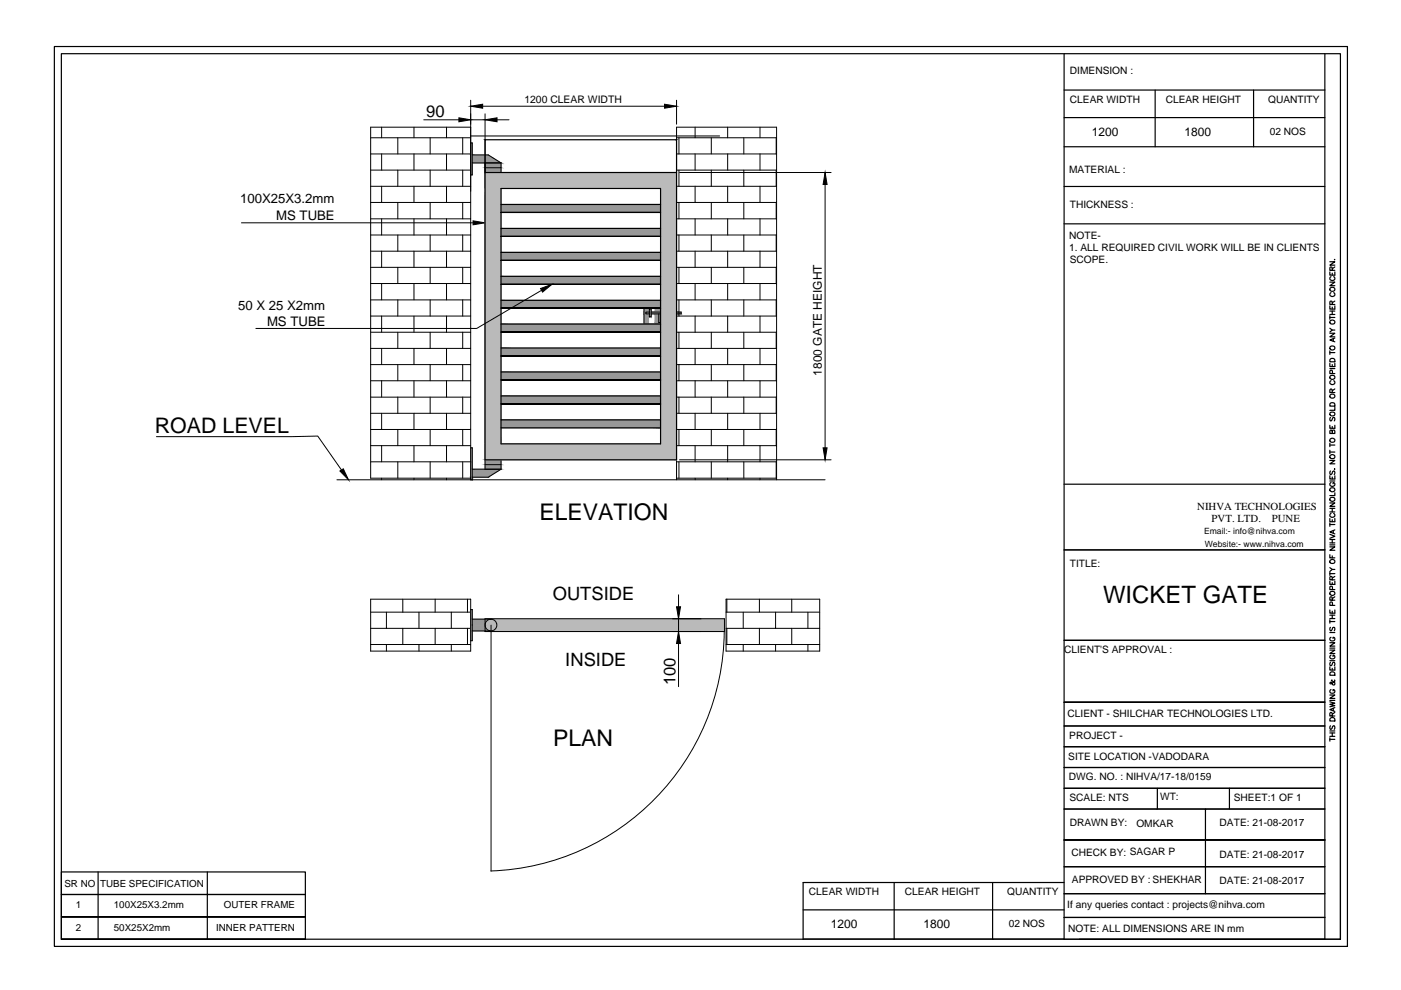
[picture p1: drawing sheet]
<svg xmlns="http://www.w3.org/2000/svg" width="297mm" height="210mm" viewBox="0 0 297 210" stroke-linecap="round" stroke-linejoin="round" font-family="sans-serif">
<!-- layer: 0 -->
<g fill="none" stroke="#000" stroke-width=".21">
<path d="M78.6 29.2h21.2M78.6 32.6h21.2M78.6 36.1h21.2M78.6 39.5h21.2M80.9 27v2.2M80.9 32.6v3.5M80.9 39.5v3.4M84.3 29.2v3.4M84.3 36.1v3.4M87.8 27v2.2M87.8 32.6v3.5M87.8 39.5v3.4"/>
<path d="M89.8 25.4h7.5M91.2 29.2v3.4M91.2 36.1v3.4M94.7 27v2.2M94.7 32.6v3.5M94.7 39.5v3.4M98.1 29.2v3.4M98.1 36.1v3.4M99.8 27h-21.2v74.4h21.2M99.8 21.3v80.4M99.8 30.3h.3v6.8h-.3M99.8 28.8h52.8"/>
<path d="M99.8 25.4h3M100.1 34.5h6.1M100.1 32.9h3.4l2.7 1.6M102.3 22.5h38.6M102.8 24.1v75.4M102.8 35.6h3.4M105.4 25.4h2.5M106.2 34.5v2.1M108.9 39.3h-3.3v55.5M136.7 36.6h.3M141.6 39.3v55.5M142.9 39.3v55.5"/>
<path d="M143.4 29.2h21.2M143.4 32.6h21.2M143.4 36.1h21.2M143.4 39.5h21.2M143.4 21.3v5M143.9 29.2v3.4M143.9 36.1v3.4M144.1 36.6h32.1M147.4 27v2.2M147.4 32.6v3.5M147.4 39.5v3.4M150.8 29.2v3.4"/>
<path d="M150.8 36.1v3.4M154.3 27v2.2M154.3 32.6v3.5M154.3 39.5v3.4M157.7 29.2v3.4M157.7 36.1v3.4M161.1 27v2.2M161.1 32.6v3.5M161.1 39.5v3.4M164.6 29.2v3.4M164.6 36.1v3.4M174.9 39.1v55.9"/>
<path d="M51.2 47.2h49.1M78.6 42.9h21.2M78.6 46.4h21.2M78.6 49.8h21.2M78.6 53.3h21.2M78.6 56.7h21.2M80.9 46.4v3.4M80.9 53.3v3.4M84.3 42.9v3.5M84.3 49.8v3.5M84.3 56.7v3.4M87.8 46.4v3.4"/>
<path d="M87.8 53.3v3.4M91.2 42.9v3.5M91.2 49.8v3.5M91.2 56.7v3.4M94.7 46.4v3.4M94.7 53.3v3.4M98.1 42.9v3.5M98.1 49.8v3.5M98.1 56.7v3.4M143.4 42.9h21.2M143.4 46.4h21.2M143.4 49.8h21.2"/>
<path d="M143.4 53.3h21.2M143.4 56.7h21.2M143.9 42.9v3.5M143.9 49.8v3.5M143.9 56.7v3.4M147.4 46.4v3.4M147.4 53.3v3.4M150.8 42.9v3.5M150.8 49.8v3.5M150.8 56.7v3.4M154.3 46.4v3.4M154.3 53.3v3.4"/>
<path d="M157.7 42.9v3.5M157.7 49.8v3.5M157.7 56.7v3.4M161.1 46.4v3.4M161.1 53.3v3.4M164.6 42.9v3.5M164.6 49.8v3.5M164.6 56.7v3.4M78.6 60.1h21.2M78.6 63.6h21.2M78.6 67h21.2M78.6 70.4h21.2"/>
<path d="M78.6 73.9h21.2M78.6 77.3h21.2M80.9 60.1v3.5M80.9 67v3.4M80.9 73.9v3.4M84.3 63.6v3.4M84.3 70.4v3.5M84.3 77.3v3.4M87.8 60.1v3.5M87.8 67v3.4M87.8 73.9v3.4M91.2 63.6v3.4"/>
<path d="M91.2 70.4v3.5M91.2 77.3v3.4M94.7 60.1v3.5M94.7 67v3.4M94.7 73.9v3.4M98.1 63.6v3.4M98.1 70.4v3.5M98.1 77.3v3.4M114.8 61.6l-13.7 8h-46.9M137.7 66.2h-.8v.3h.8M137.7 65.5h.4v1.7h-.4zM138.1 66.5h4.2"/>
<path d="M138.1 66.2h4.2M139.7 66.5v1.9h.9v-1.9M140.1 67.1h.2v1.1h-.2zM142.3 65.5h.4v1.7h-.4zM142.7 66.2h1.7v.3h-1.7M143.4 66.2v-.9h-6.9v3.4h6.9v-2.2M143.4 60.1h21.2M143.4 63.6h21.2M143.4 67h21.2M143.4 70.4h21.2M143.4 73.9h21.2M143.4 77.3h21.2"/>
<path d="M143.9 63.6v3.4M143.9 70.4v3.5M143.9 77.3v3.4M147.4 60.1v3.5M147.4 67v3.4M147.4 73.9v3.4M150.8 63.6v3.4M150.8 70.4v3.5M150.8 77.3v3.4M154.3 60.1v3.5M154.3 67v3.4M154.3 73.9v3.4"/>
<path d="M157.7 63.6v3.4M157.7 70.4v3.5M157.7 77.3v3.4M161.1 60.1v3.5M161.1 67v3.4M161.1 73.9v3.4M164.6 63.6v3.4M164.6 70.4v3.5M164.6 77.3v3.4M33.2 92.6h28.6l5.6-.1 5 7.2M78.6 80.7h21.2M78.6 84.2h21.2"/>
<path d="M78.6 87.6h21.2M78.6 91.1h21.2M78.6 94.5h21.2M78.6 97.9h21.2M80.9 80.7v3.5M80.9 87.6v3.5M80.9 94.5v3.4M84.3 84.2v3.4M84.3 91.1v3.4M84.3 97.9v3.5M87.8 80.7v3.5M87.8 87.6v3.5"/>
<path d="M87.8 94.5v3.4M91.2 84.2v3.4M91.2 91.1v3.4M91.2 97.9v3.5M94.7 80.7v3.5M94.7 87.6v3.5M94.7 94.5v3.4M98.1 84.2v3.4M98.1 91.1v3.4M98.1 97.9v3.5M99.8 95h.3v6.7M100.1 99.5h6.1"/>
<path d="M102.8 98.5h3.4M106.2 97.5v2M106.2 99.5l-2.7 1.7h-3.4M143.4 80.7h21.2M143.4 84.2h21.2M143.4 87.6h21.2M143.4 91.1h21.2M143.4 94.5h21.2M143.4 97.9h21.2M143.9 84.2v3.4M143.9 91.1v3.4M143.9 97.9v3.5"/>
<path d="M144.1 97.5h32.1M147.4 80.7v3.5M147.4 87.6v3.5M147.4 94.5v3.4M150.8 84.2v3.4M150.8 91.1v3.4M150.8 97.9v3.5M154.3 80.7v3.5M154.3 87.6v3.5M154.3 94.5v3.4M157.7 84.2v3.4M157.7 91.1v3.4"/>
<path d="M157.7 97.9v3.5M161.1 80.7v3.5M161.1 87.6v3.5M161.1 94.5v3.4M164.6 84.2v3.4M164.6 91.1v3.4M164.6 97.9v3.5M71.4 101.7h103.5M80.9 101.4v.3M87.8 101.4v.3M94.7 101.4v.3M143.4 101.4h21.2"/>
<path d="M143.4 101.7v-74.7h21.2v74.7M147.4 101.4v.3M154.3 101.4v.3M161.1 101.4v.3M78.6 127h21.2v11h-21.2zM78.6 129.8h21.2M78.6 133.2h21.2M78.6 136.7h21.2M81.9 129.8v3.4M81.9 136.7v1.3M85.4 127v2.8M85.4 133.2v3.5"/>
<path d="M88.8 129.8v3.4M88.8 136.7v1.3M92.3 127v2.8M92.3 133.2v3.5M95.7 129.8v3.4M95.7 136.7v1.3M99.1 127v2.8M99.1 133.2v3.5M99.8 129.2h.3v6.6h-.3M100.1 131.3h4M100.1 133.8h4M102.8 131.2h50.8v2.7h-50.8z"/>
<path d="M104.1 132.5v52.2M143.9 126.1v2.6M143.9 131.2v2.7M143.9 136.4v9.2M153.6 133.9a51.3 51.3 0 0 1-49.5 50.8M153.9 129.8h19.9M153.9 133.2h19.9M153.9 136.7h19.9M153.9 127h19.9v11h-19.9zM154.1 127v2.8M154.1 133.2v3.5M157.6 129.8v3.4"/>
<path d="M157.6 136.7v1.3M161 127v2.8M161 133.2v3.5M164.4 129.8v3.4M164.4 136.7v1.3M167.9 127v2.8M167.9 133.2v3.5M171.3 129.8v3.4M171.3 136.7v1.3"/>
<circle cx="104.1" cy="132.5" r="1.25"/>
</g>
<g fill="#989898" stroke="#989898" stroke-width=".21">
<path d="M102.8 97.5v1h3.4zM102.8 97.5h3.4v1z"/>
<path d="M102.8 98.5v1h3.4zM102.8 98.5h3.4v1z"/>
<path d="M99.8 95v4.5h.3zM99.8 95h.3v4.5z"/>
<path d="M100.1 99.5v1.7h3.4zM100.1 99.5h6.1l-2.7 1.7z"/>
<path d="M99.8 99.5v1.7h.3zM99.8 99.5h.3v1.7z"/>
<path d="M99.8 101.2v.2h.3zM99.8 101.2h.3v.2z"/>
<path d="M99.8 101.4v.3h.3zM99.8 101.4h.3v.3z"/>
<path d="M142.3 65.5v.7h.4zM142.3 65.5h.4v.7z"/>
<path d="M137.7 65.5v.7h.4zM137.7 65.5h.4v.7z"/>
<path d="M136.5 65.3v.9h1zM136.5 65.3h1v.9z"/>
<path d="M143.8 66.2v.3h.6zM143.8 66.2h.6v.3z"/>
<path d="M143.4 66.2v.3h.4zM143.4 66.2h.4v.3z"/>
<path d="M142.7 66.2v.3h.7zM142.7 66.2h.7v.3z"/>
<path d="M142.3 66.2v.3h.4zM142.3 66.2h.4v.3z"/>
<path d="M140.7 66.2v.3h1.6zM140.7 66.2h1.6v.3z"/>
<path d="M138.9 66.2v.3h1.8zM138.9 66.2h1.8v.3z"/>
<path d="M138.1 66.2v.3h.8zM138.1 66.2h.8v.3z"/>
<path d="M137.7 66.2v.3h.4zM137.7 66.2h.4v.3z"/>
<path d="M136.9 66.2v.3h.6zM136.9 66.2h.6v.3z"/>
<path d="M136.5 66.2v.3h.4zM136.5 66.2h.4v.3z"/>
<path d="M139.7 66.5v.6h.9zM139.7 66.5h.9v.6z"/>
<path d="M142.3 66.5v.7h.4zM142.3 66.5h.4v.7z"/>
<path d="M137.7 66.5v.7h.4zM137.7 66.5h.4v.7z"/>
<path d="M140.3 67.1v1.1h.3zM140.3 67.1h.3v1.1z"/>
<path d="M139.7 67.1v1.1h.4zM139.7 67.1h.4v1.1z"/>
<path d="M139.7 68.2v.2h.9zM139.7 68.2h.9v.2z"/>
<path d="M136.5 66.5v2.2h1zM136.5 66.5h1v2.2z"/>
<path d="M138.9 65.3v.9h1.8zM138.9 65.3h1.8v.9z"/>
<path d="M140.6 66.5l.1 1.9zM140.6 66.5l.1 1.9z"/>
<path d="M138.9 66.5v1.9h.8zM138.9 66.5h.8v1.9z"/>
<path d="M138.9 68.4v.3h1.8zM138.9 68.4h1.8v.3z"/>
<path d="M99.8 30.3v2.6h.3zM99.8 30.3h.3v2.6z"/>
<path d="M100.1 32.9v1.6h6.1zM100.1 32.9h3.4l2.7 1.6z"/>
<path d="M99.8 32.9v1.6h.3zM99.8 32.9h.3v1.6z"/>
<path d="M102.8 34.5v1.1h3.4zM102.8 34.5h3.4v1.1z"/>
<path d="M102.8 35.6v1h3.4zM102.8 35.6h3.4v1z"/>
<path d="M99.8 34.5v2.6h.3zM99.8 34.5h.3v2.6z"/>
<path d="M99.8 129.2v2.1h.3zM99.8 129.2h.3v2.1z"/>
<path d="M100.1 131.3v1.2h2.7zM100.1 131.3h2.7v1.2z"/>
<path d="M99.8 131.3v1.2h.3zM99.8 131.3h.3v1.2z"/>
<path d="M100.1 132.5v1.3h2.7zM100.1 132.5h2.7v1.3z"/>
<path d="M99.8 132.5v1.3h.3zM99.8 132.5h.3v1.3z"/>
<path d="M99.8 133.8v2h.3zM99.8 133.8h.3v2z"/>
<path d="M106.2 43.3v1.7h33.9zM106.2 43.3h33.9v1.7z"/>
<path d="M106.2 89v1.7h33.9zM106.2 89h33.9v1.7z"/>
<path d="M106.2 83.9v1.7h33.9zM106.2 83.9h33.9v1.7z"/>
<path d="M106.2 78.9v1.7h33.9zM106.2 78.9h33.9v1.7z"/>
<path d="M106.2 73.8v1.7h33.9zM106.2 73.8h33.9v1.7z"/>
<path d="M106.2 68.7v1.7h33.9zM106.2 68.7h33.9v1.7z"/>
<path d="M106.2 63.7v1.6h33.9zM106.2 63.7h33.9v1.6z"/>
<path d="M106.2 58.6v1.7h33.9zM106.2 58.6h33.9v1.7z"/>
<path d="M106.2 53.5v1.7h33.9zM106.2 53.5h33.9v1.7z"/>
<path d="M106.2 48.4v1.7h33.9zM106.2 48.4h33.9v1.7z"/>
</g>
<path d="M97.3 25l2.5 .4-2.5 .4zM99.8 22.5l2.5-.4v.8zM102.8 25.4l2.6-.4v.8zM140.9 22.1l2.5 .4-2.5 .4zM174.9 36.6l.5 2.5h-.9zM100.3 46.8l2.5 .4-2.5 .5zM114.6 61.2l2.4-.9-2 1.6zM72.1 99.9l.7-.5 1.1 2.3zM174.5 95h.9l-.5 2.5zM143.4 128.7h.9l-.4 2.5zM143.9 133.9l.4 2.5h-.9z" fill="#000" stroke="#000" stroke-width=".21"/>
<g fill="#bababa" stroke="#bababa" stroke-width=".21">
<path d="M102.8 131.2v2.7h50.8zM102.8 131.2h50.8v2.7z"/>
<path d="M141.6 39.3v55.5h1.3zM141.6 39.3h1.3v55.5z"/>
<path d="M102.8 36.6v3.4h40.6zM102.8 36.6h40.6v3.4z"/>
<path d="M140.1 40v54.1h3.3zM140.1 40h3.3v54.1z"/>
<path d="M102.8 40v54.1h3.4zM102.8 40h3.4v54.1z"/>
<path d="M102.8 94.1v3.4h40.6zM102.8 94.1h40.6v3.4z"/>
</g>
<g fill="none" stroke="#000" stroke-width=".25">
<path d="M11.5 9.9h274.2v190.8h-274.2zM13 11.4h271.2v187.7h-271.2zM225.6 11.4v187.7h58.6M225.6 19.1h55.3M244.9 19.1v12M265.8 19.1v12M280.9 11.4v187.7M102.8 36.6h40.6M102.8 29.6v67.9h40.6v-67.9M102.9 29.6h40.5M106.2 40h33.9v54.1h-33.9zM225.6 39.5h55.3"/>
<path d="M225.6 24.9h55.3M225.6 31.1h55.3M106.2 58.6h33.9M106.2 53.5h33.9M106.2 48.4h33.9M106.2 43.3h33.9M140.1 55.2h-33.9h33.9M140.1 50.1h-33.9h33.9M140.1 45h-33.9h33.9M225.6 47.5h55.3M282 59.8h1l-1 .8h1M282 57.7v.6h1v-.6"/>
<path d="M282 55.5h1l-1 .7h1M282.2 58.7a.42 .42 0 0 0-.2 .4 .42 .42 0 0 0 .3 .4h.3a.42 .42 0 0 0 .4-.4 .42 .42 0 0 0-.2-.4M282.5 57.3l-.1-.6-.4-.1v.7h1M282.5 57.9v.4M282.9 55h.1M283 56.6l-.5 .4M106.2 78.9h33.9M106.2 73.8h33.9M106.2 68.7h33.9M106.2 63.7h33.9M140.1 75.5h-33.9h33.9M140.1 70.4h-33.9h33.9"/>
<path d="M140.1 65.3h-33.9h33.9M140.1 60.3h-33.9h33.9M282 77v.7h1v-.7M282 70.7h1l-1 .7h1M282 64.9v.6h1v-.6M282 66.9v.8M282 74.4v.7M282 78.1h1M282 74.8h1M282 69.6l.5 .4M282 67.3h1M282 66.7h1"/>
<path d="M282 66h1M282.1 76.1l.7-.1 .2 .2v.5h-1zM282.2 62.1a.42 .42 0 0 0-.2 .4 .42 .42 0 0 0 .3 .4h.3a.42 .42 0 0 0 .4-.4 .42 .42 0 0 0-.2-.4M282.5 64.6l-.1-.7h-.4v.7h1M282.5 65.1v.4M282.5 66v.7M282.5 77.3v.4M282.5 79.2l-.1-.7h-.4v.7h1M282.7 71.8v.5M283 71.7l-1 .4 1 .4M283 70h-.5l-.5 .4M283 63.8l-.5 .4"/>
<path d="M106.2 90.7h33.9M106.2 89h33.9M106.2 83.9h33.9M140.1 85.6h-33.9h33.9M140.1 80.6h-33.9h33.9M282 97.6h1l-1 .7h1M282 90.2v.6h1v-.6M282 94v.7M282 95.5v.7M282 95.8h1M282 94.4h1M282.1 99.9l-.1 .2 .1 .5 .3-.2 .3-.5h.2l.1 .2-.1 .5"/>
<path d="M282.1 88.5l-.1 .3 .1 .4h.2l.4-.7h.2l.1 .3-.1 .4M282.1 85.5h.8l.1 .6h-1zM282.2 80.7a.42 .42 0 0 0-.2 .5 .42 .42 0 0 0 .3 .3h.3a.42 .42 0 0 0 .4-.3 .42 .42 0 0 0-.2-.5M282.5 91.4l.2-.2h.2l.1 .2v.5h-1v-.7l.4 .1 .1 .6M282.5 83.2l-.1-.6-.2-.1-.2 .1v.6h1M282.5 90.4v.4M283 99.4v.1zM283 86.4v.6h-1M283 82.5l-.5 .3M225.6 116.6h55.3M225.6 102.7h55.3M282 117.6v.7h1"/>
<path d="M282 116h1l-1 .7h1M282 113.3l1 .4-1 .4M282 109.9v.7h1v-.7M282 106.6h1l-1 .8h1M282 100.9v.7h1v-.7M282 110.9v.7M282 115.5h1M282 115.1h1M282 114.4h1M282 111.2h1M282 108.5h1M282 107.8h1"/>
<path d="M282 102h1M282.2 108.9a.42 .42 0 0 0-.2 .4 .42 .42 0 0 0 .3 .4h.3a.42 .42 0 0 0 .4-.4 .42 .42 0 0 0-.2-.4M282.2 102.3a.42 .42 0 0 0-.2 .5 .42 .42 0 0 0 .3 .3h.3a.4 .4 0 0 0 .4-.4 .4 .4 0 0 0-.4-.4v.3M282.5 101.1v.5M282.5 107.8v.7M282.5 110.2v.4M282.5 114.4v.7M282.5 117.9v.4M282.7 112.5v.5M283 112.4l-1 .4 1 .4M283 104.5v.6h-1M225.6 135.8h55.3"/>
<path d="M282 137.8h1l-1 .8h1M282 136.3h1l-1 .7h1M282 129.3v.7h1v-.7M282 123.2v.7h1v-.7M282 121.3v.7M282 131.4v.7M282 137.4h1M282 134.1h1M282 131.8h1M282 131.1h1M282 130.4h1M282 121.6h1"/>
<path d="M282 120.4l.5 .3M282.1 133l-.1 .3 .1 .4h.2l.4-.7h.2l.1 .3-.1 .4M282.2 138.9a.42 .42 0 0 0-.3 .4 .42 .42 0 0 0 .4 .4h.3a.4 .4 0 0 0 .4-.4 .4 .4 0 0 0-.4-.4v.3M282.2 135.1a.39 .39 0 0 0-.3 .5 .39 .39 0 0 0 .4 .3h.3a.38 .38 0 0 0 .4-.4 .38 .38 0 0 0-.4-.4v.3M282.5 127.3l-.1-.7h-.4v.7h1M282.5 122.9l-.1-.6h-.4v.6h1M282.5 123.5v.4M282.5 129.6v.4M282.5 130.4v.7M282.5 128.4v-.7h-.5v.7h1M282.5 125v-.6l-.5-.1v.7h1M283 120.7h-.5l-.5 .5"/>
<path d="M283 126.5l-.5 .4M283 122.2l-.5 .4M284.2 136.5v62.6M225.6 148.9h55.3h-55.3M225.6 158.3h55.3M225.6 153.9h55.3M282 148.8l1 .3-1 .3 1 .2-1 .3M282 147.4h1l-1 .7h1M282 141.4v.7h1v-.7M282 156.8h1M282 156.4v.7M282 156.1h1"/>
<path d="M282 155.4h1M282 155h1M282 148.5h1M282 140.1h1M282 152.4a.58 .58 0 0 1 .7-.2 .58 .58 0 0 1 .3 .7h-1zM282 142.7a.58 .58 0 0 1 .7-.2 .58 .58 0 0 1 .3 .7h-1zM282.1 153.9l-.1 .3 .1 .4 .3-.2 .3-.5h.2l.1 .3-.1 .4M282.1 140.4l-.1 .3 .1 .4h.2l.4-.7h.2l.1 .3-.1 .4M282.2 146.2a.39 .39 0 0 0-.3 .5 .39 .39 0 0 0 .4 .3h.3a.38 .38 0 0 0 .4-.4 .38 .38 0 0 0-.4-.4v.3M282.4 144.2l-.1 .1a.63 .63 0 0 1 .6 .9h-.4l-.3-.5-.2 .1 .1 .2 .2-.1 .7-.4-.1-.3M282.5 151.8l-.1-.6-.2-.2-.2 .3v.5h1M282.5 141.7v.4"/>
<path d="M282.5 155.4v.7M282.7 150.2v.5M283 150l-1 .5 1 .3M283 151l-.5 .4M225.6 171.5h55.3M225.6 178.1h55.3M225.6 162.7h55.3M225.6 167.1h55.3M245.4 167.1v4.4M255.6 171.5v18M260.7 167.1v4.4M13 199.1v-14.2h51.7v14.2"/>
<path d="M13 189.7h51.7M20.8 184.9v14.2M44 184.9v14.2M64.7 194.4h-51.7h51.7M64.7 199.1h-51.7h51.7M170.3 192.9h55.3M189.6 187.1v12M210.5 187.1v12M225.6 194.5h55.3M225.6 189.5h55.3M225.6 183.8h55.3M225.6 187.1h-55.3v12h55.3"/>
<circle cx="282.4" cy="80" r=".49"/>
<circle cx="282.4" cy="73.8" r=".49"/>
<circle cx="282.4" cy="68.3" r=".49"/>
<circle cx="282.4" cy="61.3" r=".5"/>
<circle cx="282.4" cy="87.8" r=".49"/>
<circle cx="282.4" cy="93.4" r=".49"/>
<circle cx="282.4" cy="96.8" r=".49"/>
<circle cx="282.4" cy="84" r=".5"/>
<circle cx="282.4" cy="119.1" r=".49"/>
<circle cx="282.4" cy="105.9" r=".49"/>
<circle cx="282.4" cy="103.8" r=".49"/>
<circle cx="282.4" cy="125.8" r=".49"/>
</g>
<path d="M123.1 29.5l.1 .1zM123.2 29.5l.1 .1z" fill="#000"/>
<text font-size="5.1" x="233.9" y="127.9">WICKET GATE</text>
<g font-size="4.9">
<text x="114.4" y="110.3">ELEVATION</text>
<text x="117.3" y="158.2">PLAN</text>
</g>
<text font-size="4.5" x="32.8" y="91.9">ROAD LEVEL</text>
<g font-size="3.9">
<text x="117.2" y="127.3">OUTSIDE</text>
<text x="119.9" y="141.2">INSIDE</text>
</g>
<g font-size="3.5">
<text x="90.4" y="24.7">90</text>
<text x="143.2" y="145.3" transform="rotate(-90 143.2 145.3)">100</text>
</g>
<g font-size="2.8">
<text x="50.9" y="43.1">100X25X3.2mm</text>
<text x="58.6" y="46.6">MS TUBE</text>
<text x="50.5" y="65.7">50 X 25 X2mm</text>
<text x="56.6" y="69.1">MS TUBE</text>
</g>
<g font-size="2.5">
<text x="231.5" y="28.8">1200</text>
<text x="251.2" y="28.8">1800</text>
<text x="174.3" y="79.6" transform="rotate(-90 174.3 79.6)">1800 GATE HEIGHT</text>
<text x="176.2" y="196.8">1200</text>
<text x="195.8" y="196.8">1800</text>
</g>
<g font-size="2.3">
<text x="253.8" y="108.2">NIHVA TECHNOLOGIES</text>
<text x="256.9" y="110.6">PVT. LTD.</text>
<text x="269.7" y="110.6">PUNE</text>
</g>
<g font-size="2.2">
<text x="226.8" y="15.7">DIMENSION :</text>
<text x="111.2" y="21.8">1200 CLEAR WIDTH</text>
<text x="226.8" y="21.8">CLEAR WIDTH</text>
<text x="247.2" y="21.8">CLEAR HEIGHT</text>
<text x="268.9" y="21.8">QUANTITY</text>
<text x="269.2" y="28.5">02 NOS</text>
<text x="226.7" y="36.6">MATERIAL :</text>
<text x="226.8" y="44">THICKNESS :</text>
<text x="226.7" y="53.2">1. ALL REQUIRED CIVIL WORK WILL BE IN CLIENTS</text>
<text x="226.7" y="50.6">NOTE-</text>
<text x="226.8" y="55.8">SCOPE.</text>
<text x="226.8" y="120.2">TITLE:</text>
<text x="225.6" y="138.4">CLIENT'S APPROVAL :</text>
<text x="226.3" y="152.1">CLIENT - SHILCHAR TECHNOLOGIES LTD.</text>
<text x="226.5" y="161.1">SITE LOCATION -VADODARA</text>
<text x="226.7" y="156.8">PROJECT -</text>
<text x="226.6" y="165.4">DWG. NO. : NIHVA/17-18/0159</text>
<text x="226.8" y="169.8">SCALE: NTS</text>
<text x="246" y="169.6">WT:</text>
<text x="261.6" y="169.8">SHEET:1 OF 1</text>
<text x="226.8" y="175.2">DRAWN BY:</text>
<text x="240.9" y="175.3">OMKAR</text>
<text x="258.6" y="175.2">DATE: 21-08-2017</text>
<text x="227.2" y="181.4">CHECK BY: SAGAR P</text>
<text x="258.6" y="181.8">DATE: 21-08-2017</text>
<text x="171.5" y="189.7">CLEAR WIDTH</text>
<text x="191.9" y="189.7">CLEAR HEIGHT</text>
<text x="213.5" y="189.7">QUANTITY</text>
<text x="227.3" y="187.2">APPROVED BY : SHEKHAR</text>
<text x="258.6" y="187.5">DATE: 21-08-2017</text>
<text x="213.9" y="196.6">02 NOS</text>
<text x="226.3" y="192.5">If any queries contact : projects@nihva.com</text>
<text x="226.5" y="197.7">NOTE: ALL DIMENSIONS ARE IN mm</text>
</g>
<g font-size="2.1">
<text x="13.6" y="188.1">SR NO</text>
<text x="21.2" y="188.1">TUBE SPECIFICATION</text>
<text x="16.1" y="192.6">1</text>
<text x="16.1" y="197.4">2</text>
<text x="24.1" y="192.6">100X25X3.2mm</text>
<text x="24.1" y="197.4">50X25X2mm</text>
<text x="45.8" y="197.4">INNER PATTERN</text>
<text x="47.5" y="192.6">OUTER FRAME</text>
</g>
<g font-size="1.8">
<text x="255.3" y="113.2">Email:- info@nihva.com</text>
<text x="255.5" y="115.9">Website:- www.nihva.com</text>
</g>
</svg>
